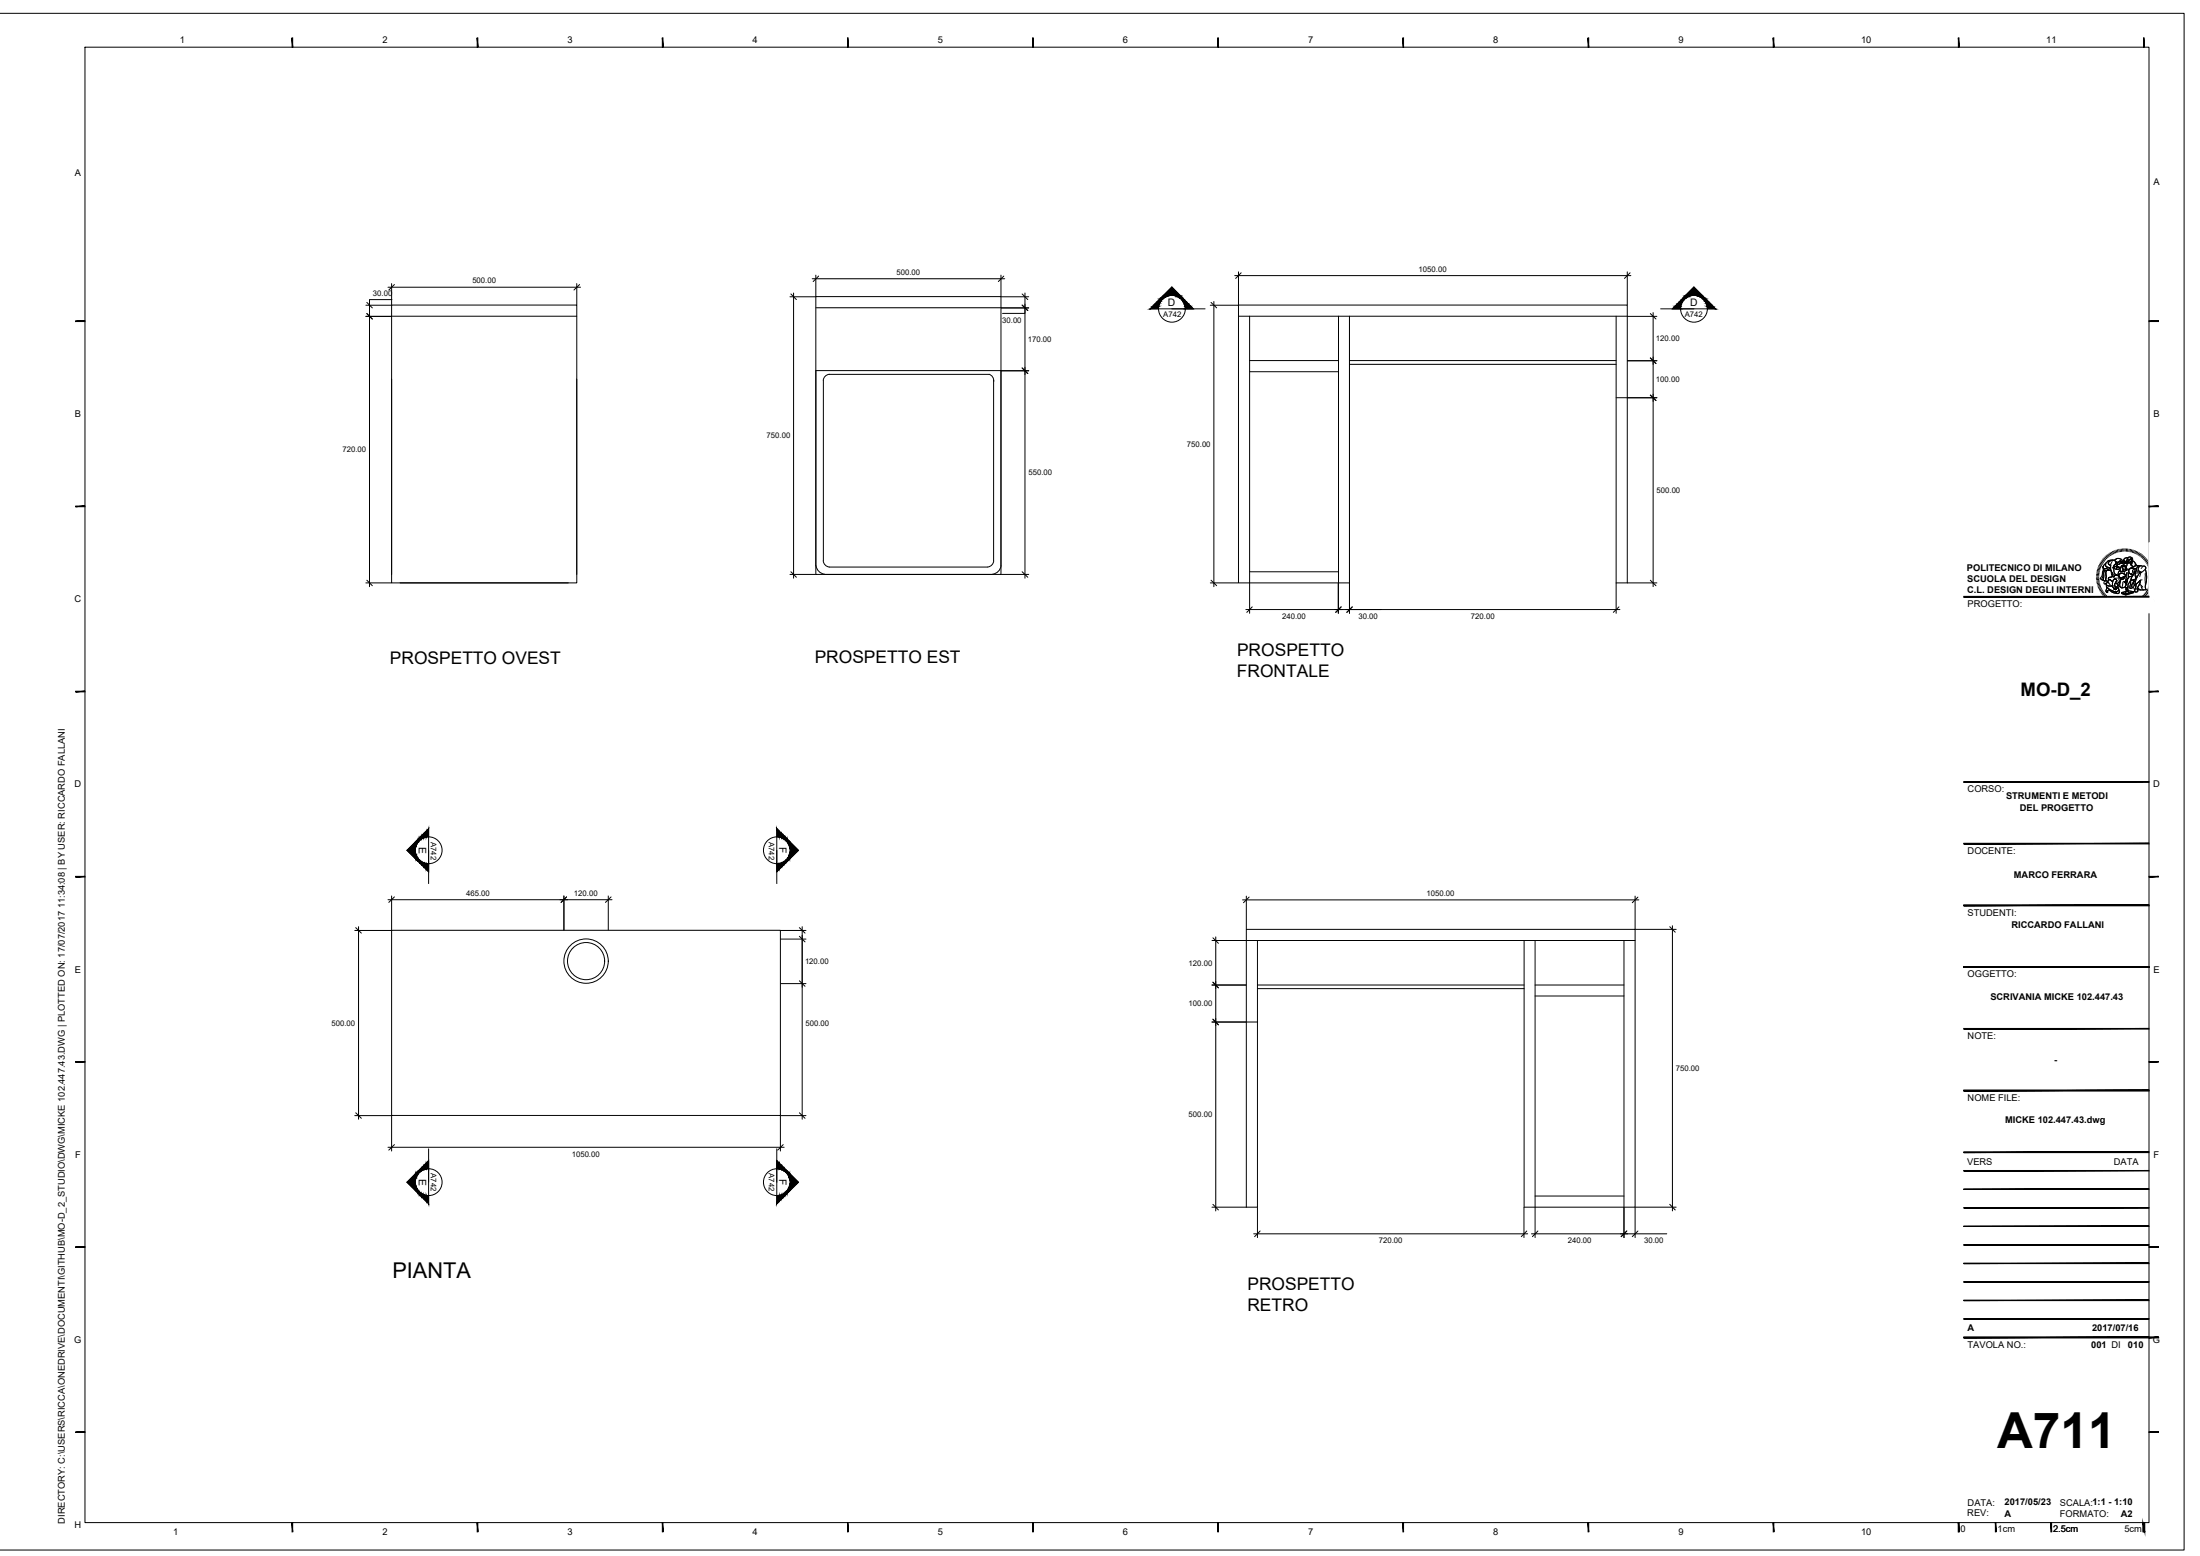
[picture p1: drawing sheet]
<svg xmlns="http://www.w3.org/2000/svg" width="594mm" height="420mm" viewBox="0 0 594 420" stroke-linecap="round" stroke-linejoin="round" font-family="sans-serif">
<!-- layer: linee prospetti -->
<g fill="none" stroke="#000" stroke-width=".27">
<path d="M105.7 85.4h50M220.3 83.1h50M334.4 85.4h105M337.4 85.4v72M337.4 97.4h24M361.4 85.4v72M364.4 85.4v72h-30v-75h105v75h-3v-72M364.4 97.4h72M364.4 98.4h72M105.7 102.4v55h50v-55M220.3 100.1h50v55h-50zM267.1 101.1h-43.2a1.78 1.78 0 0 0-1.6 1.6v48.8a1.84 1.84 0 0 0 1.6 1.6h42.8a1.87 1.87 0 0 0 1.6-1.6"/>
<path d="M267.1 101.1a1.84 1.84 0 0 1 1.2 1.9M268.3 102.6v48.9M337.4 100.4h24M436.4 107.4h3M105.7 155.1v-72.7h50v72.7M108 157.4h45.5M220.3 152.8v-72.7h50v72.7M220.4 152.8a2.65 2.65 0 0 0 2.2 2.2M222.6 155.1h45.4M270.3 152.8a2.65 2.65 0 0 1-2.3 2.2M337.4 154.4h24M105.7 251.2h105v50h-105z"/>
<path d="M336.5 254h105M339.6 254v72h-3.1v-75h105v75h-29.9v-72M414.5 254v72M438.5 254v72M336.5 276h3.1M339.6 266h72M339.6 267h72M414.5 266h24M414.5 268.9h24M414.5 323h24"/>
<circle cx="158.3" cy="259.5" r="5"/>
<circle cx="158.3" cy="259.5" r="6"/>
</g>
<!-- layer: A-ANNO-SYMB -->
<g fill="#000" stroke="#000" stroke-width=".27">
<path d="M314.2 79.8l2.2-2.3 2.2 2.3zM457.4 77.5l2.3 2.3h-4.5zM109.9 229.6l2.2-2.2v4.4zM213.4 227.4l2.2 2.2-2.2 2.2zM112.1 317v4.4l-2.2-2.2zM213.4 317l2.2 2.2-2.2 2.2z"/>
<path d="M313.8 80.1l.3-.2h1.3zM313.8 80.1h1l.6-.2z"/>
<path d="M314.2 79.8h1.9l-2 .1zM314.1 79.9l2-.1z"/>
<path d="M316.8 79.8h1.8zM317.4 79.9h1.4z"/>
<path d="M317.4 79.9h1.4l-.7 .2zM318.1 80.1h.9l-.2-.2z"/>
<path d="M455.1 79.9l.7 .2 .6-.2zM454.8 80.1l.3-.2 .7 .2z"/>
<path d="M455.2 79.8h1.9zM455.2 79.8l1.2 .1h-1.3z"/>
<path d="M457.8 79.8l2 .1zM457.8 79.8l2 .1z"/>
<path d="M458.4 79.9l1.6 .2-.2-.2zM458.4 79.9l1.6 .2h-1z"/>
<path d="M311.3 82.7h1.6l-2.3 .7zM310.6 83.4h2.2l.1-.7z"/>
<path d="M311.9 82.1h1.2l-1.8 .6zM311.3 82.7h1.6l.2-.6z"/>
<path d="M311.9 82.1l.6-.6h.9zM311.9 82.1h1.2l.3-.6z"/>
<path d="M313.1 80.9h.6l-1.2 .6zM312.5 81.5h.9l.3-.6z"/>
<path d="M313.5 80.5h.7l-1.1 .4zM313.1 80.9h.6l.5-.4z"/>
<path d="M313.8 80.1h1l-1.3 .4zM313.5 80.5h.7l.6-.4z"/>
<path d="M318.1 80.1h.9l-.4 .4zM318.6 80.5h.8l-.4-.4z"/>
<path d="M318.6 80.5h.8l-.3 .4zM319.4 80.5l-.3 .4h.7z"/>
<path d="M319.1 80.9h.7l-.3 .6zM319.8 80.9l-.3 .6h.8z"/>
<path d="M319.5 81.5h.8l-.5 .6zM320.3 81.5l-.5 .6h1.1z"/>
<path d="M319.8 82.1h1.1l-.9 .6zM320 82.7h1.6l-.7-.6z"/>
<path d="M320 82.7h1.6l-1.6 .7zM320 83.4h2.2l-.6-.7z"/>
<path d="M452.2 82.7l1.6 .7 .1-.7zM452.2 82.7l1.6 .7h-2.2z"/>
<path d="M452.9 82.1l1 .6 .1-.6zM452.2 82.7l.7-.6 1 .6z"/>
<path d="M453.5 81.5l.5 .6 .3-.6zM453.5 81.5l.5 .6h-1.1z"/>
<path d="M454 80.9l.3 .6 .4-.6zM454 80.9l.3 .6h-.8z"/>
<path d="M454.5 80.5l.2 .4 .6-.4zM454.5 80.5l.2 .4h-.7z"/>
<path d="M454.8 80.1l.5 .4 .5-.4zM454.8 80.1l.5 .4h-.8z"/>
<path d="M459 80.1l1.4 .4-.4-.4zM459 80.1l1.4 .4h-.8z"/>
<path d="M459.6 80.5l1.2 .4-.4-.4zM459.6 80.5l1.2 .4h-.7z"/>
<path d="M460.1 80.9l1.2 .6-.5-.6zM460.1 80.9l1.2 .6h-.8z"/>
<path d="M460.5 81.5l1.4 .6-.6-.6zM460.5 81.5l1.4 .6h-1.1z"/>
<path d="M460.8 82.1l1.8 .6-.7-.6zM460.8 82.1l1.8 .6h-1.6z"/>
<path d="M461 82.7l2.3 .7-.7-.7zM461 82.7l2.3 .7h-2.2z"/>
<path d="M112.1 227.4v1.9l.2-2.1zM112.3 227.2l-.2 2.1z"/>
<path d="M112.1 229.9v1.9zM112.3 230.6v1.3z"/>
<path d="M112.3 227.2v1.4l.2-1.6zM112.5 227v1l-.2 .6z"/>
<path d="M112.3 230.6v1.3l.2-.7zM112.5 231.2v1l-.2-.3z"/>
<path d="M112.5 227v1l.4-1.3zM112.9 226.7v.7l-.4 .6z"/>
<path d="M112.5 231.2v1l.4-.4zM112.9 231.8v.7l-.4-.3z"/>
<path d="M112.9 226.7v.7l.4-1.2zM113.3 226.2v.7l-.4 .5z"/>
<path d="M112.9 231.8v.7l.4-.2zM112.9 232.5l.4-.2v.7z"/>
<path d="M113.3 226.2v.7l.5-1.2zM113.8 225.7v.8l-.5 .4z"/>
<path d="M113.3 232.3v.7l.5-.3zM113.3 233l.5-.3v.8z"/>
<path d="M113.8 225.7v.8l.7-1.4zM114.5 225.1v1.1l-.7 .3z"/>
<path d="M113.8 232.7v.8l.7-.5zM113.8 233.5l.7-.5v1.1z"/>
<path d="M114.5 225.1v1.1l.6-1.7zM115.1 224.5v1.5l-.6 .2z"/>
<path d="M114.5 233v1.1l.6-.9zM115.1 233.2v1.5l-.6-.6z"/>
<path d="M115.7 223.8l-.6 .7v1.5zM115.7 223.8v2.2h-.6z"/>
<path d="M115.1 233.2v1.5l.6-1.5zM115.7 233.2v2.2l-.6-.7z"/>
<path d="M209.8 223.8l.6 .7v1.5zM209.8 223.8v2.2h.6z"/>
<path d="M209.8 233.2h.6v1.5zM209.8 233.2v2.2l.6-.7z"/>
<path d="M210.4 224.5l.7 .6v1.1zM210.4 224.5v1.5l.7 .2z"/>
<path d="M210.4 233.2l.7-.2v1.1zM210.4 233.2v1.5l.7-.6z"/>
<path d="M211.1 225.1l.6 .6v.8zM211.1 225.1v1.1l.6 .3z"/>
<path d="M211.1 233l.6-.3v.8zM211.1 233v1.1l.6-.6z"/>
<path d="M211.7 225.7l.5 .5v.7zM211.7 225.7v.8l.5 .4z"/>
<path d="M211.7 232.7l.5-.4v.7zM211.7 232.7v.8l.5-.5z"/>
<path d="M212.2 226.2l.4 .5v.7zM212.2 226.2v.7l.4 .5z"/>
<path d="M212.6 231.8v.7l-.4-.2zM212.2 232.3v.7l.4-.5z"/>
<path d="M212.6 226.7l.4 .3v1zM212.6 226.7v.7l.4 .6z"/>
<path d="M213 231.2v1l-.4-.4zM212.6 231.8v.7l.4-.3z"/>
<path d="M213 227l.2 .2v1.4zM213 227v1l.2 .6z"/>
<path d="M213.2 230.6v1.3l-.2-.7zM213 231.2v1l.2-.3z"/>
<path d="M213.2 227.2l.2 2.1zM213.2 227.2l.2 2.1z"/>
<path d="M213.4 229.9v1.9zM213.2 230.6v1.3z"/>
<path d="M112.1 317v1.9zM112.1 317l.2 1.2v-1.3z"/>
<path d="M112.3 316.9l.2 .7-.2 .6zM112.3 316.9l.2 .7v-1z"/>
<path d="M112.5 316.6l.4 .4-.4 .6zM112.5 316.6l.4 .4v-.7z"/>
<path d="M112.9 316.3l.4 .2-.4 .5zM112.9 316.3l.4 .2v-.7z"/>
<path d="M113.3 315.8l.5 .3-.5 .4zM113.8 315.3l-.5 .5 .5 .3z"/>
<path d="M113.8 315.3l.7 .5-.7 .3zM113.8 315.3l.7 .5v-1.1z"/>
<path d="M114.5 314.7l.6 1-.6 .1zM114.5 314.7l.6 1v-1.6z"/>
<path d="M115.1 314.1l.6 1.5-.6 .1zM115.7 313.4l-.6 .7 .6 1.5z"/>
<path d="M210.4 314.1l-.6 1.5 .6 .1zM209.8 313.4l.6 .7-.6 1.5z"/>
<path d="M211.1 314.7l-.7 1 .7 .1zM210.4 314.1l.7 .6-.7 1z"/>
<path d="M211.1 315.8l.6 .3v-.8zM211.1 314.7l.6 .6-.6 .5z"/>
<path d="M211.7 316.1l.5 .4v-.7zM211.7 315.3l.5 .5-.5 .3z"/>
<path d="M212.2 316.5l.4 .5v-.7zM212.2 315.8l.4 .5-.4 .2z"/>
<path d="M213 316.6l-.4 .4 .4 .6zM212.6 316.3l.4 .3-.4 .4z"/>
<path d="M213.2 316.9l-.2 .7 .2 .6zM213 316.6l.2 .3-.2 .7z"/>
<path d="M213.4 317v1.9zM213.2 316.9v1.3z"/>
<path d="M112.1 319.6l.2 2zM112.1 319.6l.2 2z"/>
<path d="M112.3 320.2l.2 1.6-.2-.2zM112.3 320.2l.2 1.6v-1z"/>
<path d="M112.5 320.8l.4 1.4-.4-.4zM112.5 320.8l.4 1.4v-.8z"/>
<path d="M112.9 321.4l.4 1.2-.4-.4zM112.9 321.4l.4 1.2v-.7z"/>
<path d="M113.3 321.9l.5 1.2-.5-.5zM113.3 321.9l.5 1.2v-.8z"/>
<path d="M113.8 322.3l.7 1.4-.7-.6zM113.8 322.3l.7 1.4v-1.1z"/>
<path d="M114.5 322.6l.6 1.8-.6-.7zM114.5 322.6l.6 1.8v-1.6z"/>
<path d="M115.1 322.8l.6 2.2-.6-.6zM115.1 322.8l.6 2.2v-2.2z"/>
<path d="M210.4 322.8l-.6 2.2 .6-.6zM209.8 322.8h.6l-.6 2.2z"/>
<path d="M211.1 322.6l-.7 1.8 .7-.7zM210.4 322.8l.7-.2-.7 1.8z"/>
<path d="M211.7 322.3l-.6 1.4 .6-.6zM211.1 322.6l.6-.3-.6 1.4z"/>
<path d="M212.2 321.9l-.5 1.2 .5-.5zM211.7 322.3l.5-.4-.5 1.2z"/>
<path d="M212.6 321.4l-.4 1.2 .4-.4zM212.6 321.4l-.4 1.2v-.7z"/>
<path d="M213 320.8l-.4 1.4 .4-.4zM213 320.8l-.4 1.4v-.8z"/>
<path d="M213.2 320.2l-.2 1.6 .2-.2zM213.2 320.2l-.2 1.6v-1z"/>
<path d="M213.4 319.6l-.2 2zM213.4 319.6l-.2 2z"/>
</g>
<g fill="none" stroke="#000" stroke-width=".27">
<path d="M316.4 77.5l5.8 5.9h-11.6zM457.4 77.5l5.9 5.9h-11.7zM316.4 83.4h9M448.4 83.4h9M109.9 229.6l5.8-5.8v11.6zM115.7 229.6v9M209.8 223.8l5.8 5.8-5.8 5.8zM209.8 229.6v9M109.9 319.2l5.8-5.8v11.6zM115.7 310.2v9M209.8 313.4l5.8 5.8-5.8 5.8zM209.8 310.2v9"/>
<circle cx="316.5" cy="83.4" r="3.6"/>
<circle cx="457.4" cy="83.4" r="3.6"/>
<circle cx="115.8" cy="229.6" r="3.6"/>
<circle cx="209.8" cy="229.6" r="3.6"/>
<circle cx="115.8" cy="319.2" r="3.6"/>
<circle cx="209.8" cy="319.2" r="3.6"/>
</g>
<!-- layer: 0 -->
<g fill="none" stroke="#000" stroke-width=".27">
<path d="M0 3.6h589.8v414.9h-589.8M106.5 76.8l-1.5 1.5M156.5 76.8l-1.5 1.5M213.6 79.4l1.5 1.5M221.1 74.5l-1.5 1.5M271.1 74.5l-1.5 1.5M276 79.4l1.5 1.5M335.2 73.7l-1.5 1.5M440.2 73.7l-1.5 1.5M99.1 84.7l1.4 1.4M99.1 81.7l1.4 1.4M276 82.4l1.5 1.5"/>
<path d="M276 99.4l1.5 1.5M327 81.7l1.5 1.4M445.6 84.7l1.6 1.4M445.6 96.6l1.6 1.6M445.6 106.7l1.6 1.5M99.1 156.7l1.4 1.5M213.6 154.4l1.5 1.5M276 154.4l1.5 1.5M327 156.7l1.5 1.5M445.6 156.7l1.6 1.5M338.2 163.9l-1.5 1.5M362.2 163.9l-1.5 1.5"/>
<path d="M365.2 163.9l-1.5 1.5M437.2 163.9l-1.5 1.5M96.1 250.5l1.5 1.5M106.5 242.2l-1.5 1.5M153 242.2l-1.5 1.5M165 242.2l-1.5 1.5M215.9 252.8l1.5 1.5M215.9 250.5l1.5 1.5M327.5 253.2l1.5 1.5M337.3 242.2l-1.5 1.6M442.3 242.2l-1.5 1.6M450.9 250.2l1.5 1.5"/>
<path d="M215.9 264.8l1.5 1.5M327.5 265.2l1.5 1.5M327.5 275.2l1.5 1.5M96.1 300.5l1.5 1.5M106.5 309.1l-1.5 1.5M211.5 309.1l-1.5 1.5M215.9 300.5l1.5 1.5M327.5 325.2l1.5 1.5M340.3 332.4l-1.5 1.5M412.3 332.4l-1.5 1.5M415.3 332.4l-1.5 1.5M439.3 332.4l-1.5 1.5"/>
<path d="M442.3 332.4l-1.5 1.5M450.9 325.2l1.5 1.5"/>
</g>
<!-- layer: quote -->
<g fill="none" stroke="#000" stroke-width=".27">
<path d="M104.8 77.6h52M105.7 76.6v5.7M155.7 76.6v5.7M214.3 79.1v77M219.3 75.3h52M220.3 74.3v5.8M270.3 74.3v5.8M276.8 79.1v5.5h-6.1M333.4 74.4h107M334.4 73.4v8.9M439.4 73.4v8.9M98.8 85.4h6.9"/>
<path d="M98.8 82.4h6.9M99.8 84.4v74M105.8 80.9h-6v5.5M213.3 80.1h7M270.4 80.1h7.4M270.4 83.1h7.4M276.8 82.1v74M326.8 82.4h7.5M327.8 81.4v77M439.5 85.4h7.9M439.5 97.4h7.9M446.4 84.4v74"/>
<path d="M270.4 100.1h7.4M439.5 107.4h7.9M98.8 157.4h6.9M213.3 155.1h7M270.4 155.1h7.4M326.8 157.4h7.5M337.4 157.5v8.1M361.4 157.5v8.1M364.4 157.5v8.1M436.4 157.5v8.1M439.5 157.4h7.9M336.4 164.6h26"/>
<path d="M360.4 164.6h12.6M363.4 164.6h74M95.8 251.2h9.9M96.8 250.2v52M104.8 243h60.5M105.7 241.9v9.3M152.3 241.9v9.3M164.3 241.9v9.3M210.8 251.2h6.8M210.8 253.6h6.8M216.6 250.2v52M327.3 254h9.2"/>
<path d="M328.3 253v74M335.5 243h107.1M336.5 242v8.9M441.5 242v8.9M441.6 251h11M451.6 250v77M210.8 265.6h6.8M327.3 266h9.2M327.3 276h9.2M95.8 301.2h9.9M104.8 309.8h107M105.7 301.3v9.5"/>
<path d="M210.7 301.3v9.5M210.8 301.2h6.8M327.3 326h9.2M338.5 333.2h74M339.6 326.1v8.1M411.5 326.1v8.1M413.6 333.2h25.9M414.5 326.1v8.1M437.6 333.2h12.5M438.5 326.1v8.1M441.5 326.1v8.1M441.6 326h11"/>
</g>
<!-- layer: G-ANNO-TTLB -->
<g fill="#000" stroke="#000" stroke-width=".27">
<path d="M78.9 10.2l.1 2.5v-2.5zM78.9 10.2l.1 2.5h-.1z"/>
<path d="M128.9 10.2l.1 2.5v-2.5zM128.9 10.2l.1 2.5h-.1z"/>
<path d="M178.9 10.2l.1 2.5v-2.5zM178.9 10.2l.1 2.5h-.1z"/>
<path d="M228.9 10.2l.1 2.5v-2.5zM228.9 10.2l.1 2.5h-.1z"/>
<path d="M278.8 10.2l.2 2.5v-2.5zM278.8 10.2l.2 2.5h-.2z"/>
<path d="M328.8 10.2l.2 2.5v-2.5zM328.8 10.2l.2 2.5h-.2z"/>
<path d="M378.8 10.2l.2 2.5v-2.5zM378.8 10.2l.2 2.5h-.2z"/>
<path d="M428.8 10.2l.2 2.5v-2.5zM428.8 10.2l.2 2.5h-.2z"/>
<path d="M478.8 10.2l.2 2.5v-2.5zM478.8 10.2l.2 2.5h-.2z"/>
<path d="M528.8 10.2l.2 2.5v-2.5zM528.8 10.2l.2 2.5h-.2z"/>
<path d="M578.8 10.2l.2 2.5v-2.5zM578.8 10.2l.2 2.5h-.2z"/>
<path d="M20.4 86.8h2.5v-.2zM20.4 86.6h2.5l-2.5 .2z"/>
<path d="M580.3 86.8h2.5v-.2zM580.3 86.6h2.5l-2.5 .2z"/>
<path d="M20.4 136.8h2.5v-.1zM20.4 136.7h2.5l-2.5 .1z"/>
<path d="M580.3 136.8h2.5v-.1zM580.3 136.7h2.5l-2.5 .1z"/>
<path d="M530.3 161.2h50v-.2zM530.3 161h50l-50 .2z"/>
<path d="M20.4 186.8h2.5v-.2zM20.4 186.6h2.5l-2.5 .2z"/>
<path d="M580.3 186.8h2.5v-.2zM580.3 186.6h2.5l-2.5 .2z"/>
<path d="M530.3 211.2h50v-.2zM530.3 211h50l-50 .2z"/>
<path d="M20.4 236.8h2.5v-.2zM20.4 236.6h2.5l-2.5 .2z"/>
<path d="M530.3 227.9h50v-.2zM530.3 227.7h50l-50 .2z"/>
<path d="M580.3 236.8h2.5v-.2zM580.3 236.6h2.5l-2.5 .2z"/>
<path d="M530.3 244.4v.2l50-.2zM530.3 244.6l50-.2v.2z"/>
<path d="M530.3 244.6h50v-.2zM530.3 244.4h50l-50 .2z"/>
<path d="M530.3 261v.2l50-.2zM530.3 261.2l50-.2v.2z"/>
<path d="M530.3 261v.2l50-.2zM530.3 261.2l50-.2v.2z"/>
<path d="M530.3 277.7v.2l50-.2zM530.3 277.9l50-.2v.2z"/>
<path d="M530.3 261v.2l50-.2zM530.3 261.2l50-.2v.2z"/>
<path d="M530.3 261v.2l50-.2zM530.3 261.2l50-.2v.2z"/>
<path d="M20.4 286.8h2.5v-.2zM20.4 286.6h2.5l-2.5 .2z"/>
<path d="M530.3 294.4v.2l50-.2zM530.3 294.6l50-.2v.2z"/>
<path d="M530.3 294.4v.2l50-.2zM530.3 294.6l50-.2v.2z"/>
<path d="M580.3 286.8h2.5v-.2zM580.3 286.6h2.5l-2.5 .2z"/>
<path d="M530.3 316.1h50zM530.3 316.2l50-.1z"/>
<path d="M530.3 311v.2l50-.2zM530.3 311.2l50-.2v.2z"/>
<path d="M20.4 336.8h2.5v-.2zM20.4 336.6h2.5l-2.5 .2z"/>
<path d="M530.3 336.1h50zM530.3 336.2l50-.1z"/>
<path d="M530.3 331.1h50zM530.3 331.2l50-.1z"/>
<path d="M530.3 326.1h50zM530.3 326.2l50-.1z"/>
<path d="M530.3 321.1h50zM530.3 321.2l50-.1z"/>
<path d="M580.3 336.8h2.5v-.2zM580.3 336.6h2.5l-2.5 .2z"/>
<path d="M530.3 356.1h50zM530.3 356.2l50-.1z"/>
<path d="M530.3 351.1h50zM530.3 351.2l50-.1z"/>
<path d="M530.3 346.1h50zM530.3 346.2l50-.1z"/>
<path d="M530.3 341.1h50zM530.3 341.2l50-.1z"/>
<path d="M530.3 361.1v.1l50-.1zM530.3 361.2l50-.1v.1z"/>
<path d="M530.3 361.1v.1l50-.1zM530.3 361.2l50-.1v.1z"/>
<path d="M580.3 361.2h2.5v-.1zM580.3 361.1h2.5l-2.5 .1z"/>
<path d="M580.3 361.2h2.5v-.1zM580.3 361.1h2.5l-2.5 .1z"/>
<path d="M20.4 386.8h2.5v-.2zM20.4 386.6h2.5l-2.5 .2z"/>
<path d="M580.3 386.8h2.5v-.2zM580.3 386.6h2.5l-2.5 .2z"/>
<path d="M78.9 411.1l.1 2.5v-2.5zM78.9 411.1l.1 2.5h-.1z"/>
<path d="M128.9 411.1l.1 2.5v-2.5zM128.9 411.1l.1 2.5h-.1z"/>
<path d="M178.9 411.1l.1 2.5v-2.5zM178.9 411.1l.1 2.5h-.1z"/>
<path d="M228.9 411.1l.1 2.5v-2.5zM228.9 411.1l.1 2.5h-.1z"/>
<path d="M278.8 411.1l.2 2.5v-2.5zM278.8 411.1l.2 2.5h-.2z"/>
<path d="M328.8 411.1l.2 2.5v-2.5zM328.8 411.1l.2 2.5h-.2z"/>
<path d="M378.8 411.1l.2 2.5v-2.5zM378.8 411.1l.2 2.5h-.2z"/>
<path d="M428.8 411.1l.2 2.5v-2.5zM428.8 411.1l.2 2.5h-.2z"/>
<path d="M478.8 411.1l.2 2.5v-2.5zM478.8 411.1l.2 2.5h-.2z"/>
<path d="M528.8 411.1v2.5h.2zM528.8 411.1h.2v2.5z"/>
<path d="M528.8 411.1l.2 2.5v-2.5zM528.8 411.1l.2 2.5h-.2z"/>
<path d="M538.8 411.1l.2 2.5v-2.5zM538.8 411.1l.2 2.5h-.2z"/>
<path d="M553.8 411.1l.2 2.5v-2.5zM553.8 411.1l.2 2.5h-.2z"/>
<path d="M578.8 411.1l.2 2.5v-2.5zM578.8 411.1l.2 2.5h-.2z"/>
<path d="M578.7 411.1l.5 2.5v-2.5zM578.7 411.1l.5 2.5h-.5z"/>
</g>
<path d="M22.9 12.7h557.4v398.4h-557.4z" fill="none" stroke="#000" stroke-width=".27"/>
<!-- layer: G-ANNO-LOGO -->
<g fill="none" stroke="#000" stroke-width=".27">
<path d="M566.1 155.8h.7M566.1 155.1l.7 .1M566.1 155.4l.7 .1M566.2 154.7l.6 .2M566.3 154.4l.6 .1M566.3 154.1l.7 .1M566.4 153.7l.7 .2M566.5 153.4l.6 .2M566.6 153l.7 .3M566.8 152.7l.6 .3M566.8 156.1l-.7 .1M566.8 156.5h-.7"/>
<path d="M566.8 156.8l-.6 .1M566.9 157.1l-.7 .1M566.9 152.4l.6 .3M567 157.4l-.7 .2M567.1 157.7l-.7 .2M567.1 152.1l.6 .3M567.1 158.1l-.6 .2M567.2 158.4l-.6 .2M567.3 151.8l.6 .3M567.4 158.7l-.6 .2M567.5 151.5l.5 .3M567.5 159l-.6 .3"/>
<path d="M567.6 159.3l-.5 .3M567.7 151.2l.5 .4M567.8 159.5l-.5 .4M567.9 150.9l.5 .4M567.9 153.5h.9a.62 .62 0 0 0 1.1-.1v.1a.38 .38 0 0 1 0 .6 .38 .38 0 0 1-.5 0l-1.1-.1-.3-.2zM568 153.4l.1 .5M568 159.8l-.6 .4M568.2 154l-.3 .4-.3 1.8a.26 .26 0 0 0-.1 .3 .26 .26 0 0 0 .3 .2M568.2 150.6l.4 .5M568.3 154.1h.6l-.3 .5 .1 2.2h-.5a.32 .32 0 0 1-.3-.2 .32 .32 0 0 1 .1-.4l.1-1.4zM568.4 154v.1a1.79 1.79 0 0 0-.3 1.6l-.3 1 .7 .1M568.4 150.4l.5 .4"/>
<path d="M568.5 152.3l.1-.1 .1 .8 1.1 .5a.73 .73 0 0 1-1.1 0h-.6l-.3-.3zM568.6 152.2l-.6 .7a.41 .41 0 0 0-.1 .5 .41 .41 0 0 0 .4 .2l.5-.1a.57 .57 0 0 0 1 0v-.1M568.7 157.6a.8 .8 0 0 0 .8 .6l.9-.1M568.7 150.1l.4 .5M568.7 151.9l.3-.1a1.31 1.31 0 0 1 1.4-.5h.1a1.09 1.09 0 0 0-1.2 .8l.4 .5h.3l-.1 .8-1.2-.4-.1-.2zM568.8 154.1h.5a.96 .96 0 0 1 1.2 .8l.1 .8-.8 .2a.49 .49 0 0 0-.4 .2 .49 .49 0 0 0 0 .6l-.3 .4-.5-.5zM568.8 157.9l1.1 .3a.4 .4 0 0 1 .5 0 .4 .4 0 0 1 .2 .4l.3 .3-.1 .2 .3-.2 .2 .3-.1-.5 .3 .4-.2-.4 .4 .1-.8-.7 .3-.7 .4 .1 .5 1.5-.2 .6-.8 .2-1.3-.5-.9-.8zM568.8 157.9v.6l.7 .6 2.1 .9M568.9 154.1l-.3 .5 .1 2.2M568.9 158.6l.9 .7 1.3 .5 .8-.1 .2-.5 .2 .7-.3 .4h-.4l-.8-.2-1-.6a.37 .37 0 0 0-.5-.1 .37 .37 0 0 0-.1 .5h-.1a.25 .25 0 0 1-.3 0 .25 .25 0 0 1-.1-.3zM568.9 149.9l.4 .5M569 158.6l-.3 1 .1 .4h.3v-.2a.4 .4 0 0 1 .3-.5 .4 .4 0 0 1 .4 .3l1 .5 1.2 .2 .3-.4-.2-.7"/>
<path d="M569.2 157.1l-.4-.2a.47 .47 0 0 0-.6 .2 .47 .47 0 0 0 .2 .6l.6-.4a.37 .37 0 0 1 .4 0 .37 .37 0 0 1 .2 .4l.2 .2M569.2 149.7l.4 .5M569.3 156.1l1.2-.4a.27 .27 0 0 0 .4 .1 .27 .27 0 0 0 .1-.4l.5-.2 .5 .2 .6 .8v.8l-1 .5a.25 .25 0 0 1-.3-.1 .25 .25 0 0 1 .2-.3l.1-.1-.1-.5a.52 .52 0 0 0-.7-.1 .52 .52 0 0 0-.3 .6l-.1 .1-.6-.6a.3 .3 0 0 1-.4 0 .3 .3 0 0 1-.1-.4zM569.3 156.7l.5-.2a1.08 1.08 0 0 1 .5 1.7h-.9a.64 .64 0 0 1-.7-.6l.6-.2-.1-.4zM569.5 149.5l.4 .5M569.6 151.6l1.2-.3a.72 .72 0 0 1 .6 .7 .72 .72 0 0 1-.6 .7v.1a.93 .93 0 0 0 0 1.2l.3 1 .4 .2-.5 .2a.3 .3 0 0 1-.2 .4 .3 .3 0 0 1-.4-.2 .3 .3 0 0 1 .2-.4l-.6-1.1v-1.5h-.2a.54 .54 0 0 1-.5-.4 .54 .54 0 0 1 .3-.6zM569.7 156.4l.8 .7M569.8 156.5h-.2a.52 .52 0 0 0-.3 .8M569.8 149.3l.3 .6M570 154h-1.5a.66 .66 0 0 0-.7 .2 .66 .66 0 0 0-.1 .7l-.1 .5-.5 .8 .3 .3M570.1 149.1l.3 .6M570.1 154.3l.3 1.4"/>
<path d="M570.4 151.6l-.4 .8-.1 1.3 .7 1.5-.1 .5a.27 .27 0 0 0 .4 .1 .27 .27 0 0 0 .1-.4l.5-.2-.6-.4-.3-1.6 .6-.8a.8 .8 0 0 0-.1-1 .8 .8 0 0 0-1-.1l-.7 .1-.7 .5-.2 .8 .2 .3 1.2 .4M570.4 148.9l.3 .7M570.5 155.7l-.7 .2a.4 .4 0 0 0-.4 .2 .4 .4 0 0 0 .1 .5M570.7 151.3h-.2a.99 .99 0 0 0-1.2 .8l.6 .5M570.7 148.8l.3 .6M570.8 152.7l1-.5-.1 .4a.39 .39 0 0 1-.5 .4l-.6 .2zM570.9 153.1l.3-.1a.42 .42 0 0 1 .4-.2 .42 .42 0 0 1 .3 .3 .34 .34 0 0 0-.3 .2 .34 .34 0 0 0 .1 .4l-.6-.1zM570.9 156.3l.7 .4-.7 1.5 .9 .6-.5-.1 .2 .4-.3-.4v.6l-.1-.4-.3 .1 .1-.1-.2-.2a2.06 2.06 0 0 1 .2-2.4zM570.9 156.3l.4 .1a.39 .39 0 0 1 .3 .4 .39 .39 0 0 1-.3 .4l-.3 .6a.28 .28 0 0 0-.1 .3 .28 .28 0 0 0 .3 .2l.5 .5-.4-.1 .2 .4-.3-.4 .1 .6-.2-.4-.3 .2 .1-.2-.4-.7a1.97 1.97 0 0 1 .4-1.9zM570.9 153.1l.2 .5 .6 .1M571 151.3l.7-.5h.7l.6 .4a.25 .25 0 0 1 0 .4 .25 .25 0 0 1-.4-.1l-.6 .3-.7-.1M571.1 148.7l.2 .6"/>
<path d="M571.2 151.1l.5-.3h.6l.7 .4a.24 .24 0 0 1 0 .4 .24 .24 0 0 1-.4-.1l-.1-.1-.5 .4-.5-.1a.42 .42 0 0 1-.3-.6zM571.3 151.6l.7 .2 .5-.4 .4 .2-.3 .6-.3 .2-.5-.2-.6 .2zM571.4 148.5l.2 .7M571.5 155.2l.6 .2 .5 .7v.7l-.4 .4M571.6 153.1l.9 .1-.3 .3a.36 .36 0 0 1-.5 .2 .36 .36 0 0 1-.1-.6zM571.6 157.6l.5 1.6-.3 .5-.7 .1M571.7 152.9l.2 .2M571.8 152.6v.2l-1.2 .5M571.8 156.1l-.8 .2M571.8 148.4l.1 .7M571.8 152.2l-.3 .5M571.9 155.8l.7 .5"/>
<path d="M572 153.1a.34 .34 0 0 0-.4 .3 .34 .34 0 0 0 .4 .4 .34 .34 0 0 0 .2-.5l.3-.1h-.6M572.1 156.3a.69 .69 0 0 1 .1 .9 .69 .69 0 0 1-.9 .2M572.1 155.2l.6-.5 1 .3 .2 .3a.25 .25 0 0 1 0 .4 .25 .25 0 0 1-.4 0l-.4 .3a.44 .44 0 0 1-.5 .2 .44 .44 0 0 1-.3-.5zM572.1 155.4v-.2l.6-.5 1 .3 .1 .3a.25 .25 0 0 1 .2 .4 .25 .25 0 0 1-.4 0l-1 .4 .6 .4 .4-.3 .1-.5a.26 .26 0 0 0 .3-.2 .26 .26 0 0 0-.2-.3l-.1-.2-1.1-.2-.5 .7-.1-.1 .2-1.1 .2-.2 .2 .2h1.2l.2-.3 .3-.1-.1-.4 .6 .3v.4l.2 .6-.3 .5 .2 .5-.4 .6-.4 .1-.2 .6h-.3l.3 .3 .2-.1v.4l.2-.3-.3 1.1-1.1 .3-.8-.7 .3-.6 .2-1.1M572.1 158.1l.8 .7M572.1 148.3l.2 .7M572.3 152.1l.1 .1M572.4 151.8l.2 .1M572.4 157.5l.1 .9M572.4 154.1l-.3 .4-.1 .9M572.5 148.3l.1 .7M572.5 151.8v.1"/>
<path d="M572.6 156.1l1.1-.4-.1 .5-.4 .3-.6-.2zM572.6 156.9l-.2 .7-.5 .7M572.7 156.3h-.1M572.8 152.9l.5-.3 .6 .2 .4 .8-.2 .5a.34 .34 0 0 1-.3-.3 .34 .34 0 0 1 .2-.4l-.2-.5-.3-.2a.43 .43 0 0 0-.4 .2 .43 .43 0 0 0 .1 .6l.1 .3a.38 .38 0 0 1-.1 .5 .38 .38 0 0 1-.5 0h-.1a.45 .45 0 0 1 0-.8zM572.8 151.9h.9a.27 .27 0 0 1 0 .4 .27 .27 0 0 1-.3 0zM572.8 151.6l-.2 .6-.3 .2-.5-.2-.6 .2M572.8 148.3l.1 .6M572.9 160l2-.4 1.2 .2-2.1 .6zM572.9 160l1.1 .4v.3l-1.1-.4zM573.1 152.8l.5-.1 .2 .2 .2 .8a.51 .51 0 0 1-.2 .5 .51 .51 0 0 1-.6 .1zM573.2 148.2v.7M573.2 151.8a.42 .42 0 0 1 .5-.4 .42 .42 0 0 1 .4 .4l-.3 .3"/>
<path d="M573.2 156.3h.1M573.3 151.6l.3-.2a.43 .43 0 0 1 .4 .7h-.2l-.1-.3h-.5zM573.3 157.1l-.4 1.7 1.1-.3M573.3 155.9l.2 .1M573.4 156.2v.1M573.4 156h.1M573.4 153h.1M573.5 153l-.2 .1M573.5 148.2v.6M573.6 157l.3 .1 .2-.6a.22 .22 0 0 1 .4-.1 .22 .22 0 0 1 0 .3l-.4 1v-.4h-.3zM573.6 151.9h-.8l.7 .4a.28 .28 0 0 0 .3-.2 .28 .28 0 0 0-.2-.3l.1 .2M573.6 154.3l.1 .7"/>
<path d="M573.7 155.7l-.3 .6a.4 .4 0 0 1-.7-.1M573.7 152.8l.3 .3-.2 .1M573.9 153l-.4-.3a.43 .43 0 0 0-.4 .2 .43 .43 0 0 0 .1 .6l.1 .2a.42 .42 0 0 1-.1 .6 .42 .42 0 0 1-.6-.1 .39 .39 0 0 1-.2-.4 .39 .39 0 0 1 .2-.3l.4-.8 .6-.1 .5 .4 .2 .8a.23 .23 0 0 1-.3 .3 .23 .23 0 0 1-.1-.4M573.9 148.2v.6M574 153.3l-.2 .1M574 153.1v.1a.43 .43 0 0 1-.2 .5 .43 .43 0 0 1-.6-.1M574 154l-.3 .3h-.5M574.1 152l.2-.1 .1 .4-.3 .9M574.1 156.5h.1M574.1 157.1v.6l.2-.3M574.2 151.6l.1 .4M574.2 153.5l-.1-.4 .3-.8-.1-.4-.2 .1-.3-.4a.44 .44 0 0 1-.3-.6 .44 .44 0 0 1 .5-.3h.6l-.3 .6 .2 .9 .1-.1 .1-.5a.41 .41 0 0 0 .3 .4 .41 .41 0 0 0 .4-.1v.6l.2-.1v.3a.35 .35 0 0 1 .3 .4 .35 .35 0 0 1-.4 .3l-.7 .4"/>
<path d="M574.3 148.2l-.1 .7M574.3 156.9l-.1 .2-.1-.2M574.3 154.6l-.1 1.3M574.3 153.8l.5 .2M574.4 158.6l.1-.1 .2 1.2-.3-.7-.3 .7zM574.4 155.7l-.4 .4 .1 .4M574.5 150.7l.3-.2 .5-.1 .6 .4-.1 .9-.4 .9 .2-1.4-.1-.3-.6 .2-.3 1-.1 .1-.2-.9zM574.5 156.4l-.2-.1-.3 .4a.24 .24 0 0 1-.1 .3 .24 .24 0 0 1-.3 0l.1 .3h.4M574.5 150.7l.6-.3 .8 .4-.1 .9-.4 .9 .2-1.4a.24 .24 0 0 0-.2-.3 .24 .24 0 0 0-.3 .2l-.3 .1-.2 .9-.1 .1-.2-.9zM574.5 154.6l-.4 .9M574.6 148.2l-.1 .7M574.6 150.7h-.8l-.3 .7"/>
<path d="M574.7 151.6a.39 .39 0 0 0 .3 .4 .39 .39 0 0 0 .4-.2M574.8 153.8l.8-.5 .7 .2a.68 .68 0 0 1 .6 .7 .68 .68 0 0 1-.6 .7l-.3 .3h-.5l-.6-.5zM574.9 151.1l.6-.2 .2 .5-.3 .4a.47 .47 0 0 1-.7 0 .47 .47 0 0 1 .2-.7zM574.9 155.7l.8-.1-.3 .9-.8 1.4 .1 .6-.3 .1-.3 .6-.1-1zM574.9 151.4h.2M574.9 155.7l-.9 2.5 .2 1-.2 .9 .4-1.1 .4 .9-.3-1.4-.3 .7M575 151.5h.1M575 151.8l.1 .1M575 154.8l-.3 .4 .1 .5 1-.1 .4-.6M575 148.3l-.2 .6M575 151.7l.1 .1M575.3 151.6h.2"/>
<path d="M575.3 148.3l-.1 .7M575.4 156.7h.2a.39 .39 0 0 1 .6 .1 .39 .39 0 0 1-.2 .5l-.4 .9a.32 .32 0 0 1 .2 .5 .32 .32 0 0 1-.4 .1h-.3v-.3zM575.4 151.6h.1M575.6 152.4l.3 .6M575.6 154.9h.1M575.6 148.4l-.1 .7M575.7 153.2l.9-.4 1-.1-.7 1zM575.7 155.6l-.3 .9-.8 1.3v.9M575.8 154.8l-.3 .1M575.8 151.4l.7 .4 .5 .9a1.06 1.06 0 0 1-1.3 .1l-.1-.4zM575.9 151.4l.6 .4 .2 .6M575.9 155.1l-.1 .1"/>
<path d="M576 148.5l-.2 .7M576.1 159.8v.3l-2.1 .6-1.1-.4v-.3l1.1 .4 2.1-.6a6.1 6.1 0 0 0-3.2 .2M576.3 154.8l.2-.2a.4 .4 0 0 1 .2 .4 .4 .4 0 0 1-.2 .4l.2 .5a.58 .58 0 0 1-.2 .7 .58 .58 0 0 1-.7 0l-.4 .1 .3-1.1zM576.3 148.6l-.2 .7M576.4 154.5l-.1 .4M576.4 153.5l.4 .1 .1 .3M576.5 152.3l.5 .4M576.5 156.6h-.4a.69 .69 0 0 0-.7 .3 .69 .69 0 0 0 0 .7l-.2 .7a.34 .34 0 0 0-.1 .4 .34 .34 0 0 0 .5 .1 .28 .28 0 0 0 .2-.2 .28 .28 0 0 0-.2-.3l.6-1.7M576.6 157.9l-.1 .3 .2 .2M576.7 154.7l-.1 1.8-.6 1.2 .2 1.2 .3 .3M576.7 148.8l-.3 .6M576.8 157.7l1.2-1-.2 1-.7 1.2 .1 .4a.34 .34 0 0 1 0 .5 .34 .34 0 0 1-.5 0h-.2l-.1-.3z"/>
<path d="M576.9 153.7l.1-.2a1.05 1.05 0 0 1 1.6-.6h.6a.57 .57 0 0 1 0 1l-.8 .6a1.07 1.07 0 0 1-1.5-.6M576.9 153.9l-.7 1.2-.7 .1-.6-.5-.1-.7 .3-.5 .4-.2 .9 .2 .2 .5-.2 .4-.5 .2v-.5a.39 .39 0 0 0-.1-.6 .39 .39 0 0 0-.5 .1l-.5 .7M577 155.5v.5M577 148.9l-.3 .6M577.3 149.1l-.3 .5M577.4 154.6l-.9 .1M577.4 158.9l.6 .4M577.6 152.7l-.9 .1-1 .5M577.6 149.2l-.3 .6M577.8 157.6l.8 .9M577.8 154.6l-1 1.8-.3 1.7 1.5-1.4 .4-.1M577.9 152.7l.6 .2a.6 .6 0 0 1 .7 0 .6 .6 0 0 1 .2 .6l-.1 .2 .4 2.4-.4 2.5 .3 .7h-1.8a.46 .46 0 0 1-.6-.1 .46 .46 0 0 1 .1-.7l.6-1.1 .1-.7-1.5 1.4 .5-2a1.82 1.82 0 0 1 1.2-1.5l.1-.1-.3-.1a.91 .91 0 0 1-.6-.8 .91 .91 0 0 1 .5-.9z"/>
<path d="M577.9 152.8l-.2 .2a.87 .87 0 0 0-.3 1 .87 .87 0 0 0 .9 .5M577.9 149.4l-.3 .6M578 156.7l-.2 1-.7 1.2v.4a.35 .35 0 0 1 .1 .5 .35 .35 0 0 1-.5 0h-.2l-.1-.3 .5-1.8M578.1 154.6l-.3 1.1M578.2 158.1l.2 .8 .5 .4M578.2 149.6l-.4 .6M578.5 153.2l-.3 .3M578.5 149.8l-.4 .6M578.8 150.1l-.4 .5M579 150.3l-.4 .5M579.3 154.8v3.3M579.3 150.5l-.5 .5"/>
<path d="M579.3 153.7l.4 2.5-.4 2.4 .3 .7-2.4-.1M579.4 159.9l.6 .4M579.5 150.8l-.5 .5M579.6 159.7l.5 .4M579.8 151.1l-.6 .4M579.8 159.4l.5 .3M579.9 159.1l.6 .3M580 151.4l-.6 .4M580.1 158.8l.6 .3M580.2 151.7l-.6 .4M580.2 158.5l.6 .3M580.3 158.2l.6 .3"/>
<path d="M580.4 152l-.6 .3M580.4 157.9l.7 .2M580.5 157.6l.7 .2M580.6 152.3l-.7 .3M580.6 157.3l.6 .1M580.6 157l.7 .1M580.7 152.6l-.6 .3M580.7 156.6l.7 .1M580.7 156l.7 .1M580.7 156.3l.7 .1M580.9 153l-.7 .2M581 153.3l-.7 .2"/>
<path d="M581.1 153.6l-.7 .2M581.2 154l-.7 .1M581.3 154.3l-.7 .1M581.3 154.6l-.7 .2M581.4 155l-.7 .1M581.4 155.7h-.7M581.4 155.4h-.7M568.2 160.1l-.6 .4M568.4 160.3l-.5 .4M568.6 160.6l-.5 .4M568.8 160.8l-.4 .5M569.1 161l-.5 .5"/>
<path d="M569.3 161.2l-.4 .6M569.6 161.4l-.4 .6M569.8 161.6l-.3 .6M570.1 161.8l-.3 .6M570.4 162l-.3 .6M570.7 162.1l-.3 .6M571 162.3l-.3 .6M571.3 162.3l-.3 .7M571.6 162.5l-.2 .6M571.9 162.6l-.2 .6M572.2 162.6l-.1 .7M572.5 162.7l-.1 .7"/>
<path d="M572.9 162.8l-.1 .6M573.2 162.8l-.1 .7M573.5 162.8v.7M573.8 162.8v.7M574 160.4l2.1-.6v.3l-2.1 .6zM574 160.4v.3M574.2 162.8v.7M574.5 162.8v.6M574.8 162.7l.1 .7M575.1 162.7l.2 .7M575.4 162.6l.2 .7M575.7 162.5l.2 .7"/>
<path d="M576.1 162.4l.2 .7M576.4 162.3l.2 .6M576.7 162.2l.3 .6M577 162.1l.3 .5M577.3 161.9l.3 .6M577.5 161.7l.4 .6M577.8 161.5l.4 .6M578.1 161.3l.4 .6M578.3 161.1l.4 .5M578.5 160.9l.5 .5M578.8 160.7l.4 .5M579 160.4l.5 .5"/>
<path d="M579.2 160.2l.6 .4"/>
</g>
<!-- layer: G-ANNO-TTLB -->
<g fill="#fff" stroke="#fff" stroke-width=".27">
<path d="M555.3 161.1l30.8 4.3-5.8-4.3zM555.3 161.1l30.8 4.3h-30.8z"/>
<path d="M580.3 146.6h5.8l-5.8 14.5zM586.1 146.6l-5.8 14.5 5.8 4.3z"/>
</g>
<path d="M555.3 161.1h25v-14.5h5.8v18.8h-30.8z" fill="none" stroke="#fff" stroke-width=".27"/>
<text font-size="13.4" x="539.3" y="390.9">A711</text>
<text font-size="5.9" x="106" y="345.1">PIANTA</text>
<text font-size="5" x="545.6" y="187.9">MO-D_2</text>
<g font-size="4.7">
<text x="105.3" y="179.4">PROSPETTO OVEST</text>
<text x="220" y="178.9">PROSPETTO EST</text>
<text x="334.1" y="177.2">PROSPETTO</text>
<text x="334" y="182.8">FRONTALE</text>
<text x="336.8" y="348.2">PROSPETTO</text>
<text x="336.8" y="353.9">RETRO</text>
</g>
<g font-size="2.8">
<text x="315.3" y="82.8">D</text>
<text x="456.4" y="82.8">D</text>
<text x="113.1" y="228.6" transform="rotate(90 113.1 228.6)">E</text>
<text x="210.4" y="228.6" transform="rotate(90 210.4 228.6)">F</text>
<text x="113.1" y="318.3" transform="rotate(90 113.1 318.3)">E</text>
<text x="210.4" y="318.4" transform="rotate(90 210.4 318.4)">F</text>
</g>
<g font-size="2.5">
<text x="48.6" y="11.6">1</text>
<text x="103.3" y="11.6">2</text>
<text x="153.2" y="11.6">3</text>
<text x="203.2" y="11.6">4</text>
<text x="253.2" y="11.6">5</text>
<text x="303.2" y="11.6">6</text>
<text x="353.2" y="11.6">7</text>
<text x="403.2" y="11.6">8</text>
<text x="453.2" y="11.6">9</text>
<text x="502.5" y="11.6">10</text>
<text x="552.5" y="11.6">11</text>
<text x="20.2" y="47.6">A</text>
<text x="581.5" y="49.9">A</text>
<text x="20.2" y="112.6">B</text>
<text x="581.5" y="112.6">B</text>
<text x="531.2" y="154.1">POLITECNICO DI MILANO</text>
<text x="531.2" y="160.1">C.L. DESIGN DEGLI INTERNI</text>
<text x="531.2" y="157.1">SCUOLA DEL DESIGN</text>
<text x="20.1" y="162.6">C</text>
<text x="531.3" y="163.9">PROGETTO:</text>
<text x="20.1" y="212.6">D</text>
<text x="531.3" y="213.9">CORSO:</text>
<text x="541.7" y="215.8">STRUMENTI E METODI</text>
<text x="581.4" y="212.6">D</text>
<text x="545.4" y="218.9">DEL PROGETTO</text>
<text x="531.3" y="230.6">DOCENTE:</text>
<text x="543.8" y="237">MARCO FERRARA</text>
<text x="531.3" y="247.3">STUDENTI:</text>
<text x="543.2" y="250.7">RICCARDO FALLANI</text>
<text x="20.2" y="262.6">E</text>
<text x="531.3" y="263.9">OGGETTO:</text>
<text x="581.5" y="262.6">E</text>
<text x="537.5" y="270.1">SCRIVANIA MICKE 102.447.43</text>
<text x="531.3" y="280.6">NOTE:</text>
<text x="554.7" y="287">-</text>
<text x="531.3" y="297.3">NOME FILE:</text>
<text x="541.4" y="303.2">MICKE 102.447.43.dwg</text>
<text x="20.3" y="312.6">F</text>
<text x="531.2" y="314.5">VERS</text>
<text x="570.8" y="314.5">DATA</text>
<text x="581.5" y="312.6">F</text>
<text x="531.3" y="359.5">A</text>
<text x="564.9" y="359.5">2017/07/16</text>
<text x="20.1" y="362.6">G</text>
<text x="531.3" y="364.1">TAVOLA NO.:</text>
<text x="564.7" y="364.1">001 DI</text>
<text x="574.6" y="364.1">010</text>
<text x="581.3" y="362.6">G</text>
<text x="531.3" y="406.6">DATA:</text>
<text x="541.3" y="406.5">2017/05/23</text>
<text x="556.3" y="406.5">SCALA:1:1 - 1:10</text>
<text x="17.5" y="411.4" transform="rotate(-90 17.5 411.4)">DIRECTORY: C:\USERS\RICCA\ONEDRIVE\DOCUMENTI\GITHUB\MO-D_2_STUDIO\DWG\MICKE 102.447.43.DWG | PLOTTED ON: 17/07/2017 11:34:08 | BY USER: RICCARDO FALLANI</text>
<text x="20.1" y="412.6">H</text>
<text x="529.4" y="413.6">0</text>
<text x="531.2" y="409.5">REV:</text>
<text x="539.4" y="413.6">1cm</text>
<text x="541.3" y="409.5">A</text>
<text x="554.4" y="413.6">2.5cm</text>
<text x="556.3" y="409.5">FORMATO:</text>
<text x="572.7" y="409.5">A2</text>
<text x="573.7" y="413.6">5cm</text>
<text x="46.7" y="414.5">1</text>
<text x="103.3" y="414.5">2</text>
<text x="153.2" y="414.5">3</text>
<text x="203.2" y="414.5">4</text>
<text x="253.2" y="414.5">5</text>
<text x="303.2" y="414.5">6</text>
<text x="353.2" y="414.5">7</text>
<text x="403.2" y="414.5">8</text>
<text x="453.2" y="414.5">9</text>
<text x="502.5" y="414.5">10</text>
</g>
<g font-size="2.1">
<text x="127.6" y="76.5">500.00</text>
<text x="242.1" y="74.3">500.00</text>
<text x="383.1" y="73.4">1050.00</text>
<text x="100.7" y="79.9">30.00</text>
<text x="270.6" y="87.1">30.00</text>
<text x="314.1" y="85.5">A742</text>
<text x="455" y="85.5">A742</text>
<text x="277.5" y="92.4">170.00</text>
<text x="447.2" y="92.2">120.00</text>
<text x="447.2" y="103.2">100.00</text>
<text x="207" y="118.4">750.00</text>
<text x="92.5" y="122.1">720.00</text>
<text x="320.5" y="120.6">750.00</text>
<text x="277.7" y="128.4">550.00</text>
<text x="447.3" y="133.1">500.00</text>
<text x="346.2" y="167.1">240.00</text>
<text x="366.8" y="167.1">30.00</text>
<text x="397.2" y="167.1">720.00</text>
<text x="116.4" y="227.3" transform="rotate(90 116.4 227.3)">A742</text>
<text x="207.6" y="227.3" transform="rotate(90 207.6 227.3)">A742</text>
<text x="125.9" y="241.9">465.00</text>
<text x="155" y="241.9">120.00</text>
<text x="385.2" y="242">1050.00</text>
<text x="217.4" y="260.3">120.00</text>
<text x="321" y="260.7">120.00</text>
<text x="321" y="271.7">100.00</text>
<text x="89.5" y="277">500.00</text>
<text x="217.5" y="277">500.00</text>
<text x="452.5" y="289.2">750.00</text>
<text x="321" y="301.7">500.00</text>
<text x="116.4" y="316.8" transform="rotate(90 116.4 316.8)">A742</text>
<text x="154.4" y="312.3">1050.00</text>
<text x="207.6" y="316.8" transform="rotate(90 207.6 316.8)">A742</text>
<text x="372.3" y="335.7">720.00</text>
<text x="423.4" y="335.7">240.00</text>
<text x="443.9" y="335.7">30.00</text>
</g>
</svg>
